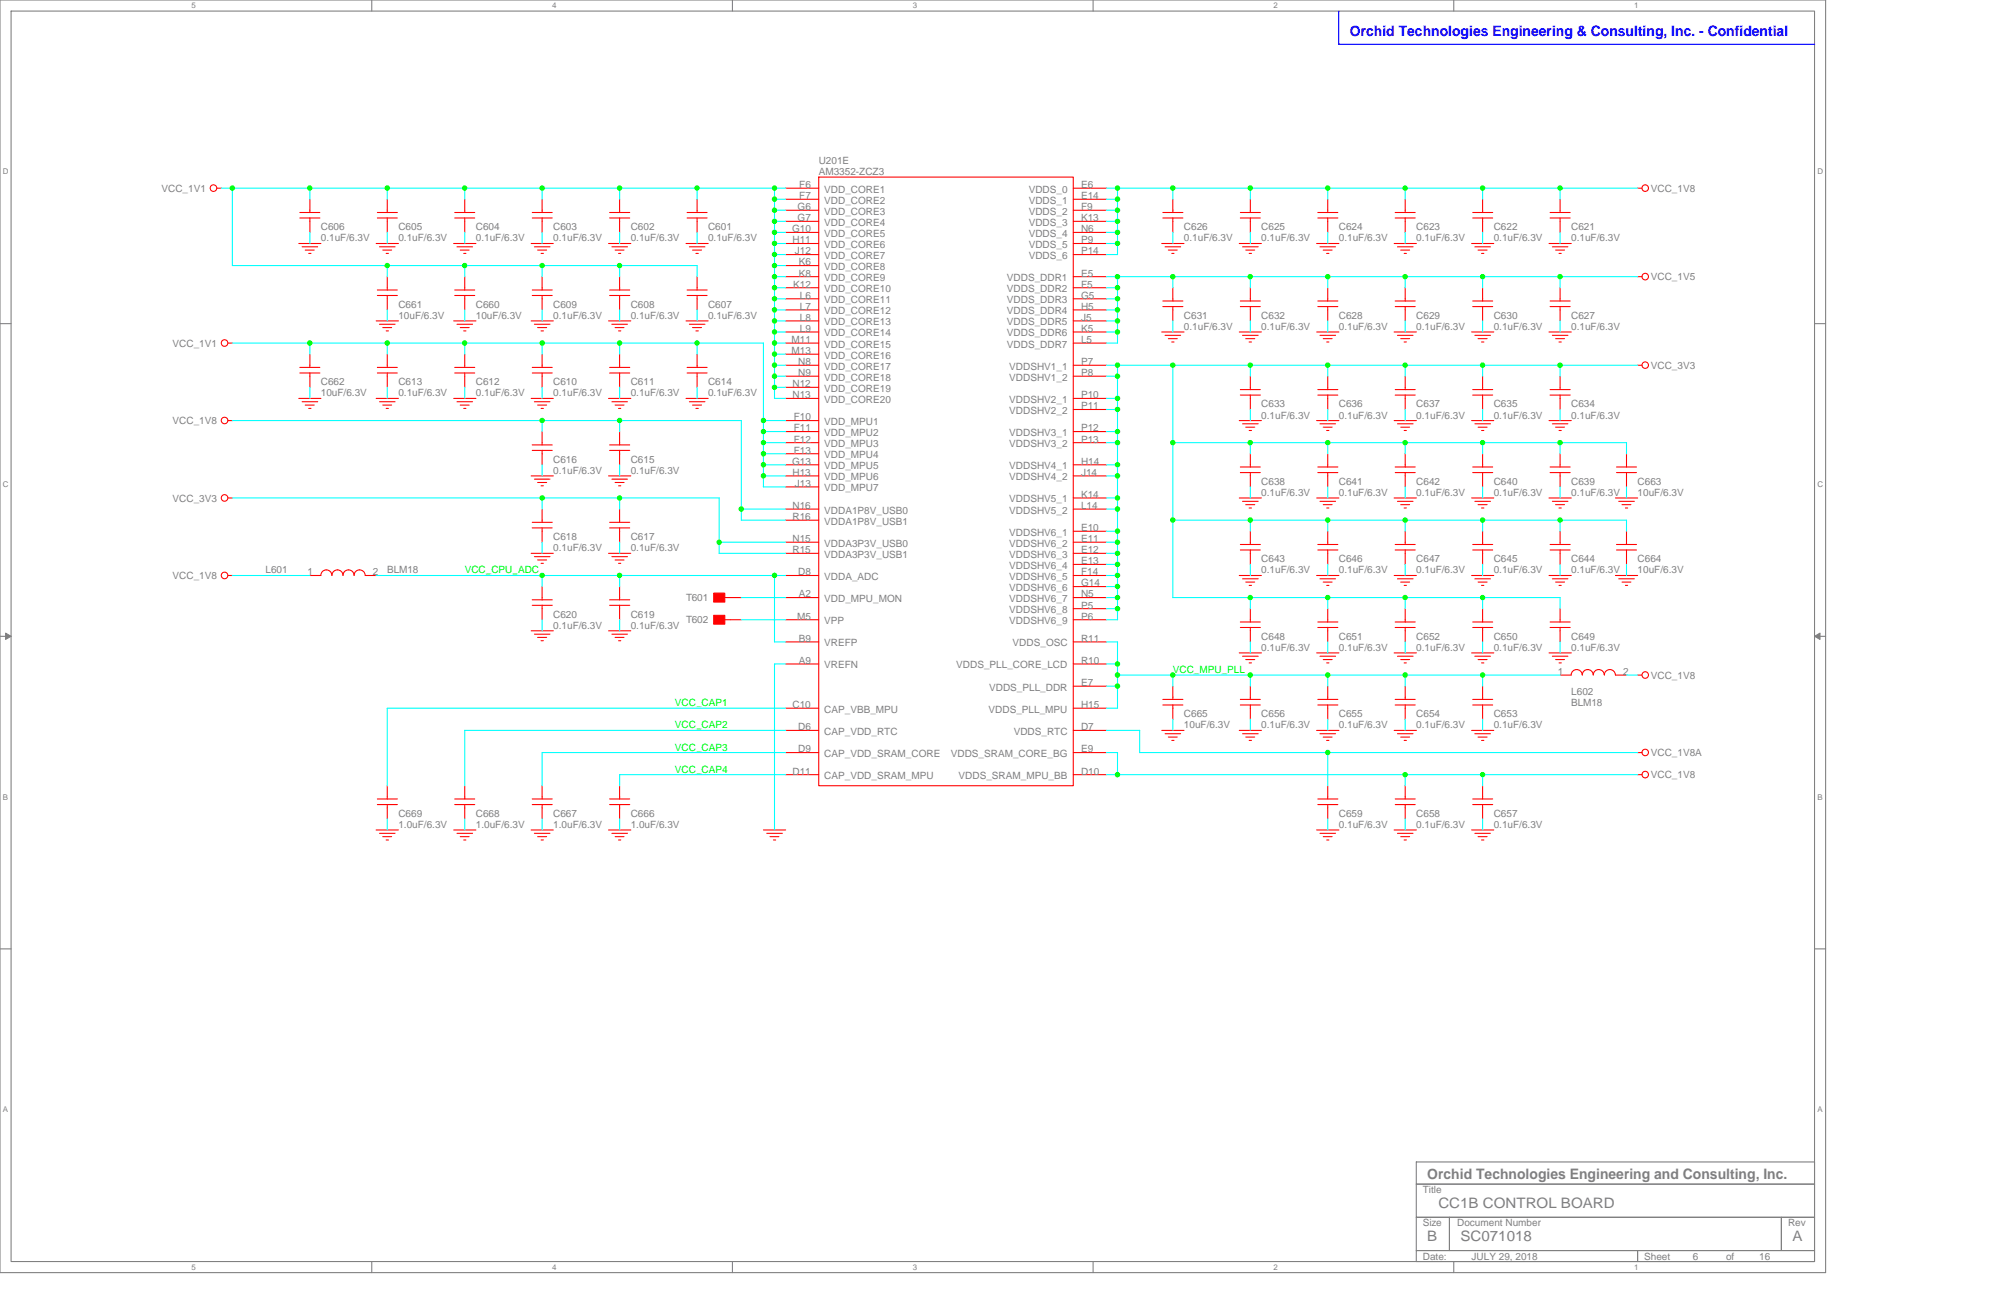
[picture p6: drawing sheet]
<svg xmlns="http://www.w3.org/2000/svg" width="432mm" height="279mm" viewBox="0 0 432 279" stroke-linecap="round" stroke-linejoin="round" font-family="sans-serif">
<path d="M0 0h394v274.6h-394zM2.4 2.4h389.2v269.8h-389.2z" fill="none" stroke="#808080" stroke-width=".23"/>
<g fill="#fff">
<path d="M41.3 .3h.9v1.8h-.9z"/>
<path d="M41.3 272.4h.9v1.9h-.9z"/>
</g>
<path d="M80.2 0v2.4M80.2 272.2v2.4" fill="none" stroke="#808080" stroke-width=".23"/>
<g fill="#fff">
<path d="M119.1 .3h1v1.8h-1z"/>
<path d="M119.1 272.4h1v1.9h-1z"/>
</g>
<path d="M158.1 0v2.4M158.1 272.2v2.4" fill="none" stroke="#808080" stroke-width=".23"/>
<g fill="#fff">
<path d="M197 .3h.9v1.8h-.9z"/>
<path d="M197 272.4h.9v1.9h-.9z"/>
</g>
<path d="M235.9 0v2.4M235.9 272.2v2.4" fill="none" stroke="#808080" stroke-width=".23"/>
<g fill="#fff">
<path d="M274.8 .3h.9v1.8h-.9z"/>
<path d="M274.8 272.4h.9v1.9h-.9z"/>
</g>
<path d="M313.7 0v2.4M313.7 272.2v2.4" fill="none" stroke="#808080" stroke-width=".23"/>
<g fill="#fff">
<path d="M352.6 .3h.9v1.8h-.9z"/>
<path d="M352.6 272.4h.9v1.9h-.9z"/>
<path d="M.6 36.1h1.2v1.9h-1.2z"/>
<path d="M392.2 36.1h1.2v1.9h-1.2z"/>
<path d="M.6 103.5h1.2v1.9h-1.2z"/>
<path d="M392.2 103.5h1.2v1.9h-1.2z"/>
</g>
<path d="M0 69.8h2.4M391.6 69.8h2.4" fill="none" stroke="#808080" stroke-width=".23"/>
<g fill="#fff">
<path d="M.6 171h1.1v1.9h-1.1z"/>
<path d="M392.2 171h1.1v1.9h-1.1z"/>
</g>
<path d="M0 137.3h2.4M391.6 137.3h2.4" fill="none" stroke="#808080" stroke-width=".23"/>
<g fill="#808080" stroke="#808080" stroke-width=".22">
<path d="M1.2 136.6l1.2 .7-1.2 .7z"/>
<path d="M391.6 137.3l1.1-.7v1.4z"/>
</g>
<g fill="#fff">
<path d="M.6 238.4h1.1v1.9h-1.1z"/>
<path d="M392.2 238.4h1.1v1.9h-1.1z"/>
</g>
<path d="M0 204.7h2.4M391.6 204.7h2.4M305.6 250.7h86v4.8h-86zM305.6 255.5h86v7.1h-86zM305.6 262.6h7.2v7.2h-7.2zM305.6 269.8h47.8v2.4h-47.8zM312.8 262.6h71.6v7.2h-71.6zM353.4 269.8h38.2v2.4h-38.2zM384.4 262.6h7.2v7.2h-7.2z" fill="none" stroke="#808080" stroke-width=".23"/>
<path d="M288.9 2.4v7.2l102.7-.1" fill="none" stroke="#00f" stroke-width=".23"/>
<g fill="none" stroke="#f00" stroke-width=".23">
<path d="M176.7 38.2h54.9v131.3h-54.9zM46.8 40.6h1M64.5 52.5h4.8M64.7 47h4.3M64.7 45.8h4.3M65.2 53.3h3.4M65.9 54h1.9M66.6 54.7h.5M66.9 47v3.1M66.9 43v2.9M81.2 52.5h4.8M81.4 47h4.3"/>
<path d="M81.4 45.8h4.3M81.9 53.3h3.4M82.6 54h1.9M83.3 54.7h.5M83.6 43v2.9M83.6 47v3.1M83.6 59.7v2.9M97.9 52.5h4.8M98.1 47h4.3M98.1 45.8h4.3M98.6 53.3h3.4M99.3 54h1.9"/>
<path d="M100.1 54.7h.4M100.3 43v2.9M100.3 59.7v2.9M100.3 47v3.1M114.6 52.5h4.8M114.9 47h4.3M114.9 45.8h4.3M115.3 53.3h3.4M116 54h2M116.8 54.7h.5M117 43v2.9M117 47v3.1"/>
<path d="M117 59.7v2.9M131.3 52.5h4.8M131.6 47h4.3M131.6 45.8h4.3M132 53.3h3.4M132.7 54h2M133.5 54.7h.5M133.7 43v2.9M133.7 59.7v2.9M133.7 47v3.1M148 52.5h4.8M148.3 47h4.3"/>
<path d="M148.3 45.8h4.3M148.8 53.3h3.3M149.4 54h2M150.2 54.7h.5M150.4 47v3.1M150.4 43v2.9M150.4 59.7v2.9M169.5 40.6h7.2M169.5 52.5h7.2M169.5 59.7h7.2M169.5 43h7.2M169.5 45.4h7.2"/>
<path d="M169.5 47.8h7.2M169.5 50.1h7.2M169.5 54.9h7.2M169.5 57.3h7.2M231.6 40.6h7.2M231.6 52.5h7.2M231.6 59.7h7.2M231.6 43h7.2M231.6 45.4h7.2M231.6 47.8h7.2M231.6 50.1h7.2M231.6 54.9h7.2"/>
<path d="M250.7 52.5h4.8M250.9 47h4.4M250.9 45.8h4.4M251.4 53.3h3.4M252.1 54h1.9M252.9 54.7h.4M253.1 43v2.9M253.1 47v3.1M267.4 52.5h4.8M267.7 47h4.3M267.7 45.8h4.3M268.1 53.3h3.4"/>
<path d="M268.8 54h2M269.6 54.7h.5M269.8 47v3.1M269.8 43v2.9M284.1 52.5h4.8M284.4 47h4.3M284.4 45.8h4.3M284.8 53.3h3.4M285.5 54h2M286.3 54.7h.5M286.5 43v2.9M286.5 47v3.1"/>
<path d="M300.8 52.5h4.8M301.1 47h4.3M301.1 45.8h4.3M301.6 53.3h3.3M302.3 54h1.9M303 54.7h.5M303.2 43v2.9M303.2 47v3.1M317.6 52.5h4.7M317.8 47h4.3M317.8 45.8h4.3M318.3 53.3h3.3"/>
<path d="M319 54h1.9M319.7 54.7h.5M319.9 47v3.1M319.9 43v2.9M334.3 52.5h4.8M334.5 47h4.3M334.5 45.8h4.3M335 53.3h3.3M335.7 54h1.9M336.4 54.7h.5M336.7 43v2.9M336.7 47v3.1"/>
<path d="M353.4 59.7h.9M353.4 40.6h.9M49.2 74h1M64.7 79.3h4.3M66.9 76.4v2.9M81.2 69.2h4.8M81.4 63.8h4.3M81.4 62.6h4.3M81.4 79.3h4.3M81.9 70h3.4M82.6 70.7h1.9M83.3 71.4h.5"/>
<path d="M83.6 63.7v3.2M83.6 76.4v2.9M97.9 69.2h4.8M98.1 63.8h4.3M98.1 62.6h4.3M98.1 79.3h4.3M98.6 70h3.4M99.3 70.7h1.9M100.1 71.4h.4M100.3 63.7v3.2M100.3 76.4v2.9M114.6 69.2h4.8"/>
<path d="M114.9 63.8h4.3M114.9 62.6h4.3M114.9 79.3h4.3M115.3 70h3.4M116 70.7h2M116.8 71.4h.5M117 63.7v3.2M117 76.4v2.9M131.3 69.2h4.8M131.6 63.8h4.3M131.6 62.6h4.3M131.6 79.3h4.3"/>
<path d="M132 70h3.4M132.7 70.7h2M133.5 71.4h.5M133.7 63.7v3.2M133.7 76.4v2.9M148 69.2h4.8M148.3 63.8h4.3M148.3 62.6h4.3M148.3 79.3h4.3M148.8 70h3.3M149.4 70.7h2M150.2 71.4h.5"/>
<path d="M150.4 63.7v3.2M150.4 76.4v2.9M169.5 69.2h7.2M169.5 74h7.2M169.5 71.6h7.2M169.5 78.8h7.2M169.5 62.1h7.2M169.5 64.5h7.2M169.5 66.9h7.2M169.5 76.4h7.2M231.6 69.2h7.2M231.6 74h7.2"/>
<path d="M231.6 71.6h7.2M231.6 78.8h7.2M231.6 62.1h7.2M231.6 64.5h7.2M231.6 66.9h7.2M250.7 71.6h4.8M250.9 66.1h4.4M250.9 64.9h4.4M251.4 72.3h3.4M252.1 73.1h1.9M252.9 73.8h.4M253.1 62.1v2.9"/>
<path d="M253.1 66.1v3.1M267.4 71.6h4.8M267.7 66.1h4.3M267.7 64.9h4.3M268.1 72.3h3.4M268.8 73.1h2M269.6 73.8h.5M269.8 62.1v2.9M269.8 66.1v3.1M284.1 71.6h4.8M284.4 66.1h4.3M284.4 64.9h4.3"/>
<path d="M284.8 72.3h3.4M285.5 73.1h2M286.3 73.8h.5M286.5 62.1v2.9M286.5 66.1v3.1M300.8 71.6h4.8M301.1 66.1h4.3M301.1 64.9h4.3M301.6 72.3h3.3M302.3 73.1h1.9M303 73.8h.5M303.2 62.1v2.9"/>
<path d="M303.2 66.1v3.1M317.6 71.6h4.7M317.8 66.1h4.3M317.8 64.9h4.3M318.3 72.3h3.3M319 73.1h1.9M319.7 73.8h.5M319.9 62.1v2.9M319.9 66.1v3.1M334.3 71.6h4.8M334.5 66.1h4.3M334.5 64.9h4.3"/>
<path d="M335 72.3h3.3M335.7 73.1h1.9M336.4 73.8h.5M336.7 62.1v2.9M336.7 66.1v3.1M353.4 78.8h.9M49.2 90.7h1M64.5 86h4.8M64.7 80.5h4.3M65.2 86.7h3.4M65.9 87.4h1.9M66.6 88.1h.5"/>
<path d="M66.9 80.5v3.1M81.2 86h4.8M81.4 80.5h4.3M81.9 86.7h3.4M82.6 87.4h1.9M83.3 88.1h.5M83.6 80.5v3.1M97.9 86h4.8M98.1 80.5h4.3M98.6 86.7h3.4M99.3 87.4h1.9M100.1 88.1h.4"/>
<path d="M100.3 80.5v3.1M114.6 86h4.8M114.9 80.5h4.3M114.9 97.2h4.3M114.9 96h4.3M115.3 86.7h3.4M116 87.4h2M116.8 88.1h.5M117 80.5v3.1M117 93.1v2.9M117 97.2v3.1M131.3 86h4.8"/>
<path d="M131.6 80.5h4.3M131.6 97.2h4.3M131.6 96h4.3M132 86.7h3.4M132.7 87.4h2M133.5 88.1h.5M133.7 80.5v3.1M133.7 93.1v2.9M133.7 97.2v3.1M148 86h4.8M148.3 80.5h4.3M148.8 86.7h3.3"/>
<path d="M149.4 87.4h2M150.2 88.1h.5M150.4 80.5v3.1M169.5 86h7.2M169.5 90.7h7.2M169.5 81.2h7.2M169.5 93.1h7.2M169.5 95.5h7.2M169.5 83.6h7.2M169.5 97.9h7.2M231.6 86h7.2M231.6 81.2h7.2"/>
<path d="M231.6 88.3h7.2M231.6 93.1h7.2M231.6 95.5h7.2M267.4 90.7h4.8M267.7 85.2h4.3M267.7 84.1h4.3M268.1 91.4h3.4M268.8 92.2h2M269.6 92.9h.5M269.8 81.2v2.9M269.8 85.2v3.1M269.8 97.9v2.9"/>
<path d="M284.1 90.7h4.8M284.4 85.2h4.3M284.4 84.1h4.3M284.8 91.4h3.4M285.5 92.2h2M286.3 92.9h.5M286.5 81.2v2.9M286.5 97.9v2.9M286.5 85.2v3.1M300.8 90.7h4.8M301.1 85.2h4.3M301.1 84.1h4.3"/>
<path d="M301.6 91.4h3.3M302.3 92.2h1.9M303 92.9h.5M303.2 81.2v2.9M303.2 85.2v3.1M303.2 97.9v2.9M317.6 90.7h4.7M317.8 85.2h4.3M317.8 84.1h4.3M318.3 91.4h3.3M319 92.2h1.9M319.7 92.9h.5"/>
<path d="M319.9 81.2v2.9M319.9 85.2v3.1M319.9 97.9v2.9M334.3 90.7h4.8M334.5 85.2h4.3M334.5 84.1h4.3M335 91.4h3.3M335.7 92.2h1.9M336.4 92.9h.5M336.7 81.2v2.9M336.7 85.2v3.1M336.7 97.9v2.9"/>
<path d="M351 97.9v2.9M49.2 107.4h1M114.6 119.4h4.8M114.6 102.7h4.8M114.9 113.9h4.3M114.9 112.7h4.3M115.3 103.4h3.4M116 104.1h2M116.8 104.8h.5M117 109.8v2.9M117 113.9v3.1M131.3 119.4h4.8"/>
<path d="M131.3 102.7h4.8M131.6 113.9h4.3M131.6 112.7h4.3M132 103.4h3.4M132.7 104.1h2M133.5 104.8h.5M133.7 109.8v2.9M133.7 113.9v3.1M169.5 102.7h7.2M169.5 119.4h7.2M169.5 109.8h7.2M169.5 112.2h7.2"/>
<path d="M169.5 117h7.2M169.5 100.3h7.2M169.5 105.1h7.2M231.6 102.7h7.2M231.6 119.4h7.2M231.6 107.4h7.2M231.6 109.8h7.2M231.6 117h7.2M231.6 100.3h7.2M231.6 114.6h7.2M267.4 107.4h4.8M267.7 118.7h4.3"/>
<path d="M267.7 117.5h4.3M267.7 102h4.3M267.7 100.8h4.3M268.1 108.2h3.4M268.8 108.9h2M269.6 109.6h.5M269.8 118.6v3.2M269.8 101.9v3.2M269.8 114.6v2.9M284.1 107.4h4.8M284.4 102h4.3M284.4 100.8h4.3"/>
<path d="M284.4 118.7h4.3M284.4 117.5h4.3M284.8 108.2h3.4M285.5 108.9h2M286.3 109.6h.5M286.5 101.9v3.2M286.5 114.6v2.9M286.5 118.6v3.2M300.8 107.4h4.8M301.1 102h4.3M301.1 100.8h4.3M301.1 118.7h4.3"/>
<path d="M301.1 117.5h4.3M301.6 108.2h3.3M302.3 108.9h1.9M303 109.6h.5M303.2 101.9v3.2M303.2 114.6v2.9M303.2 118.6v3.2M317.6 107.4h4.7M317.8 102h4.3M317.8 100.8h4.3M317.8 118.7h4.3M317.8 117.5h4.3"/>
<path d="M318.3 108.2h3.3M319 108.9h1.9M319.7 109.6h.5M319.9 101.9v3.2M319.9 114.6v2.9M319.9 118.6v3.2M334.3 107.4h4.8M334.5 102h4.3M334.5 100.8h4.3M334.5 118.7h4.3M334.5 117.5h4.3M335 108.2h3.3"/>
<path d="M335.7 108.9h1.9M336.4 109.6h.5M336.7 101.9v3.2M336.7 114.6v2.9M336.7 118.6v3.2M348.6 107.4h4.8M348.8 118.7h4.3M348.8 117.5h4.3M348.8 102h4.3M348.8 100.8h4.3M349.3 108.2h3.4M350 108.9h1.9"/>
<path d="M350.8 109.6h.4M351 114.6v2.9M351 118.6v3.2M351 101.9v3.2M49.2 124.2h1M66.9 124.2h2.3M78.8 124.1a1.2 1.2 0 0 0-1.2-1.1 1.2 1.2 0 0 0-1.2 1.1 1.2 1.2 0 0 0-1.2-1.1 1.2 1.2 0 0 0-1.2 1.1 1.2 1.2 0 0 0-1.2-1.1 1.2 1.2 0 0 0-1.2 1.1 1.2 1.2 0 0 0-1.2-1.1 1.2 1.2 0 0 0-1.2 1.1M78.8 124.2h2.4M114.6 136.1h4.8M114.9 130.6h4.3M114.9 129.4h4.3M115.3 120.1h3.4"/>
<path d="M115.3 136.8h3.4M116 120.8h2M116 137.5h2M116.8 121.5h.5M116.8 138.2h.5M117 126.6v2.8M117 130.6v3.1M131.3 136.1h4.8M131.6 130.6h4.3M131.6 129.4h4.3M132 120.1h3.4M132 136.8h3.4"/>
<path d="M132.7 120.8h2M132.7 137.5h2M133.5 121.5h.5M133.5 138.2h.5M133.7 126.6v2.8M133.7 130.6v3.1M156.4 128.9h3.6M156.4 133.7h3.6M169.5 124.2h7.2M169.5 128.9h7.2M169.5 133.7h7.2M169.5 138.5h7.2"/>
<path d="M231.6 124.2h7.2M231.6 128.9h7.2M231.6 133.7h7.2M231.6 121.8h7.2M231.6 126.6h7.2M231.6 131.3h7.2M231.6 138.5h7.2M267.4 124.2h4.8M267.7 135.4h4.3M267.7 134.2h4.3M268.1 124.9h3.4M268.8 125.6h2"/>
<path d="M269.6 126.3h.5M269.8 135.4v3.1M269.8 131.3v2.9M284.1 124.2h4.8M284.4 135.4h4.3M284.4 134.2h4.3M284.8 124.9h3.4M285.5 125.6h2M286.3 126.3h.5M286.5 131.3v2.9M286.5 135.4v3.1M300.8 124.2h4.8"/>
<path d="M301.1 135.4h4.3M301.1 134.2h4.3M301.6 124.9h3.3M302.3 125.6h1.9M303 126.3h.5M303.2 131.3v2.9M303.2 135.4v3.1M317.6 124.2h4.7M317.8 135.4h4.3M317.8 134.2h4.3M318.3 124.9h3.3M319 125.6h1.9"/>
<path d="M319.7 126.3h.5M319.9 131.3v2.9M319.9 135.4v3.1M334.3 124.2h4.8M334.5 135.4h4.3M334.5 134.2h4.3M335 124.9h3.3M335.7 125.6h1.9M336.4 126.3h.5M336.7 131.3v2.9M336.7 135.4v3.1M348.6 124.2h4.8"/>
<path d="M349.3 124.9h3.4M350 125.6h1.9M350.8 126.3h.4M169.5 157.6h7.2M169.5 152.8h7.2M169.5 143.3h7.2M231.6 157.6h7.2M231.6 152.8h7.2M231.6 143.3h7.2M231.6 148h7.2M250.7 157.6h4.8M250.9 152.1h4.4"/>
<path d="M250.9 150.9h4.4M251.4 158.3h3.4M252.1 159h1.9M252.9 159.7h.4M253.1 148v2.9M253.1 152.1v3.1M267.4 157.6h4.8M267.4 140.9h4.8M267.7 152.1h4.3M267.7 150.9h4.3M268.1 158.3h3.4M268.1 141.6h3.4"/>
<path d="M268.8 159h2M268.8 142.3h2M269.6 159.7h.5M269.6 143h.5M269.8 148v2.9M269.8 152.1v3.1M284.1 157.6h4.8M284.1 140.9h4.8M284.4 152.1h4.3M284.4 150.9h4.3M284.8 158.3h3.4M284.8 141.6h3.4"/>
<path d="M285.5 159h2M285.5 142.3h2M286.3 159.7h.5M286.3 143h.5M286.5 148v2.9M286.5 152.1v3.1M300.8 157.6h4.8M300.8 140.9h4.8M301.1 152.1h4.3M301.1 150.9h4.3M301.6 158.3h3.3M301.6 141.6h3.3"/>
<path d="M302.3 159h1.9M302.3 142.3h1.9M303 159.7h.5M303 143h.5M303.2 148v2.9M303.2 152.1v3.1M317.6 157.6h4.7M317.6 140.9h4.7M317.8 152.1h4.3M317.8 150.9h4.3M318.3 158.3h3.3M318.3 141.6h3.3"/>
<path d="M319 159h1.9M319 142.3h1.9M319.7 159.7h.5M319.7 143h.5M319.9 148v2.9M319.9 152.1v3.1M334.3 140.9h4.8M335 141.6h3.3M335.7 142.3h1.9M336.4 143h.5M336.7 145.6h2.3M348.6 145.6a1.2 1.2 0 0 0-1.2-1.1 1.2 1.2 0 0 0-1.2 1.1 1.2 1.2 0 0 0-1.2-1.1 1.2 1.2 0 0 0-1.2 1.1 1.19 1.19 0 0 0-1.2-1.1 1.15 1.15 0 0 0-1.2 1.1 1.2 1.2 0 0 0-1.2-1.1 1.2 1.2 0 0 0-1.2 1.1"/>
<path d="M348.6 145.6h2.4M353.4 145.6h.9M81.2 179.1h4.8M81.4 173.6h4.3M81.4 172.4h4.3M81.9 179.8h3.4M83.6 173.6v3.1M83.6 169.5v2.9M97.9 179.1h4.8M98.1 173.6h4.3M98.1 172.4h4.3M98.6 179.8h3.4"/>
<path d="M100.3 169.5v2.9M100.3 173.6v3.1M114.6 179.1h4.8M114.9 173.6h4.3M114.9 172.4h4.3M115.3 179.8h3.4M117 169.5v2.9M117 173.6v3.1M131.3 179.1h4.8M131.6 173.6h4.3M131.6 172.4h4.3M132 179.8h3.4"/>
<path d="M133.7 169.5v2.9M133.7 173.6v3.1M164.7 179.1h4.8M165.5 179.8h3.3M169.5 162.4h7.2M169.5 167.1h7.2M231.6 162.4h7.2M231.6 167.1h7.2M284.1 179.1h4.8M284.4 173.6h4.3M284.4 172.4h4.3M284.8 179.8h3.4"/>
<path d="M286.5 169.5v2.9M286.5 173.6v3.1M300.8 179.1h4.8M301.1 173.6h4.3M301.1 172.4h4.3M301.6 179.8h3.3M303.2 169.5v2.9M303.2 173.6v3.1M317.6 179.1h4.7M317.8 173.6h4.3M317.8 172.4h4.3M318.3 179.8h3.3"/>
<path d="M319.9 173.6v3.1M319.9 169.5v2.9M353.4 162.4h.9M353.4 167.1h.9M82.6 180.5h1.9M83.3 181.2h.5M99.3 180.5h1.9M100.1 181.2h.4M116 180.5h2M116.8 181.2h.5M132.7 180.5h2M133.5 181.2h.5"/>
<path d="M166.2 180.5h1.9M166.9 181.2h.5M285.5 180.5h2M286.3 181.2h.5M302.3 180.5h1.9M303 181.2h.5M319 180.5h1.9M319.7 181.2h.5"/>
<circle cx="46.1" cy="40.6" r=".71"/>
<circle cx="355" cy="59.7" r=".7"/>
<circle cx="355" cy="40.6" r=".7"/>
<circle cx="48.5" cy="74" r=".71"/>
<circle cx="355" cy="78.8" r=".7"/>
<circle cx="48.5" cy="90.7" r=".71"/>
<circle cx="48.5" cy="107.4" r=".71"/>
<circle cx="48.5" cy="124.2" r=".71"/>
<circle cx="355" cy="145.6" r=".7"/>
<circle cx="355" cy="167.1" r=".7"/>
<circle cx="355" cy="162.3" r=".7"/>
</g>
<g fill="#f00" stroke="#f00" stroke-width=".23">
<path d="M154 128h2.4v1.9h-2.4z" fill-rule="evenodd"/>
<path d="M154 132.8h2.4v1.9h-2.4z" fill-rule="evenodd"/>
</g>
<g fill="none" stroke="#0ff" stroke-width=".23">
<path d="M50.1 40.6v16.7h100.3v2.4M66.9 40.6v2.4M66.9 50.1v2.4M83.6 50.1v2.4M83.6 40.6v2.4M83.6 57.3v2.4M100.3 50.1v2.4M100.3 57.3v2.4M100.3 40.6v2.4M117 50.1v2.4M117 57.3v2.4M117 40.6v2.4"/>
<path d="M133.7 50.1v2.4M133.7 57.3v2.4M133.7 40.6v2.4M150.4 50.1v2.4M150.4 40.6v2.4M167.1 43h2.4M167.1 45.4h2.4M167.1 47.8h2.4M167.1 50.1h2.4M167.1 52.5h2.4M167.1 54.9h2.4M167.1 57.3h2.4"/>
<path d="M167.1 59.7h2.4M167.1 40.6v45.4h2.4M169.5 40.6h-121.7M238.8 40.6h114.6M238.8 43h2.4M238.8 45.4h2.4M238.8 47.8h2.4M238.8 50.1h2.4M238.8 52.5h2.4M238.8 59.7h114.6M241.2 40.6v14.3h-2.4M241.2 59.7v14.3h-2.4"/>
<path d="M253.1 59.7v2.4M253.1 40.6v2.4M253.1 50.1v2.4M269.8 59.7v2.4M269.8 40.6v2.4M269.8 50.1v2.4M286.5 59.7v2.4M286.5 40.6v2.4M286.5 50.1v2.4M303.2 59.7v2.4M303.2 40.6v2.4M303.2 50.1v2.4"/>
<path d="M319.9 59.7v2.4M319.9 40.6v2.4M319.9 50.1v2.4M336.7 59.7v2.4M336.7 40.6v2.4M336.7 50.1v2.4M50.1 74h114.6v31.1M66.9 74v2.4M83.6 74v2.4M83.6 66.8v2.4M100.3 74v2.4M100.3 66.8v2.4"/>
<path d="M117 74v2.4M117 66.8v2.4M133.7 74v2.4M133.7 66.8v2.4M150.4 74v2.4M150.4 66.8v2.4M167.1 62.1h2.4M167.1 64.5h2.4M167.1 66.9h2.4M167.1 69.2h2.4M167.1 71.6h2.4M167.1 74h2.4"/>
<path d="M167.1 76.4h2.4M167.1 78.8h2.4M238.8 62.1h2.4M238.8 64.5h2.4M238.8 66.9h2.4M238.8 69.2h2.4M238.8 71.6h2.4M241.2 78.8v54.9h-2.4M253.1 69.2v2.4M253.1 78.8v50.1h83.6M269.8 78.8v2.4M269.8 69.2v2.4"/>
<path d="M286.5 78.8v2.4M286.5 69.2v2.4M303.2 78.8v2.4M303.2 69.2v2.4M319.9 78.8v2.4M319.9 69.2v2.4M336.7 78.8v2.4M336.7 69.2v2.4M353.4 78.8h-114.6M50.1 90.7h109.9v21.5h9.5M66.9 83.5v2.5M83.6 83.5v2.5"/>
<path d="M100.3 83.5v2.5M117 83.5v2.5M117 90.7v2.4M133.7 83.5v2.5M133.7 90.7v2.4M150.4 83.5v2.5M164.7 90.7h4.8M164.7 93.1h4.8M164.7 95.5h4.8M164.7 97.9h4.8M167.1 81.2h2.4M167.1 83.6h2.4"/>
<path d="M238.8 86h2.4M238.8 81.2h2.4M238.8 93.1h2.4M238.8 95.5h2.4M238.8 88.3h2.4M253.1 95.5h97.9v2.4M269.8 88.3v2.4M269.8 95.5v2.4M286.5 88.3v2.4M286.5 95.5v2.4M303.2 88.3v2.4M303.2 95.5v2.4"/>
<path d="M319.9 88.3v2.4M319.9 95.5v2.4M336.7 88.3v2.4M336.7 95.5v2.4M50.1 107.4h105.1M117 100.3v2.4M117 107.4v2.4M117 117v2.4M133.7 100.3v2.4M133.7 107.4v2.4M133.7 117v2.4M155.2 117h14.3"/>
<path d="M155.2 119.4h14.3M155.2 107.4v12M160 109.8h9.5M164.7 105.1h4.8M164.7 100.3h4.8M164.7 102.7h4.8M238.8 100.3h2.4M238.8 102.7h2.4M238.8 109.8h2.4M238.8 117h2.4M238.8 107.4h2.4M238.8 119.4h2.4"/>
<path d="M238.8 114.6h2.4M253.1 112.2h97.9v2.4M269.8 105v2.4M269.8 112.2v2.4M286.5 105v2.4M286.5 112.2v2.4M303.2 105v2.4M303.2 112.2v2.4M319.9 105v2.4M319.9 112.2v2.4M336.7 105v2.4M336.7 112.2v2.4"/>
<path d="M351 105v2.4M50.1 124.2h16.8M117 124.1v2.5M117 133.7v2.4M133.7 124.1v2.5M133.7 133.7v2.4M160 128.9h9.5M160 133.7h9.5M167.1 124.1v14.4h2.4M169.5 124.2h-88.3M238.7 138.5h2.5v14.3h-2.4M238.8 124.2h2.4"/>
<path d="M238.8 128.9h2.4M238.8 121.8h2.4M238.8 126.6h2.4M238.8 131.3h2.4M269.8 121.8v2.4M269.8 128.9v2.4M269.8 138.5v2.4M286.5 121.8v2.4M286.5 128.9v2.4M286.5 138.5v2.4M303.2 121.8v2.4M303.2 128.9v2.4"/>
<path d="M303.2 138.5v2.4M319.9 121.8v2.4M319.9 128.9v2.4M319.9 138.5v2.4M336.7 121.8v2.4M336.7 138.5v2.4M336.7 128.9v2.4M351 121.8v2.4M169.5 152.8h-85.9v16.7M169.5 157.6h-69.2v11.9M169.5 143.3l-2.4-.1v35.9M238.8 157.6h7.2l-.1 4.8h107.5"/>
<path d="M238.8 143.3h2.4M238.8 148h2.4M241.1 145.6h95.6M253.1 145.6v2.4M253.1 155.2v2.4M269.8 145.6v2.4M269.8 155.2v2.4M286.5 145.6v2.4M286.5 155.2v2.4M303.2 145.6v2.4M303.2 155.2v2.4M319.9 145.6v2.4"/>
<path d="M319.9 155.2v2.4M351 145.6h2.4M83.6 176.7v2.4M100.3 176.7v2.4M117 162.4h52.5M117 162.4v7.1M117 176.7v2.4M133.7 176.7v2.4M169.5 167.1h-35.8v2.4M238.8 162.4h2.4v4.8M238.8 167.1h114.6M286.5 162.3v7.2"/>
<path d="M286.5 176.7v2.4M303.2 167.1v2.4M303.2 176.7v2.4M319.9 167.1v2.4M319.9 176.7v2.4"/>
</g>
<g fill="#0f0" stroke="#0f0" stroke-width=".23">
<circle cx="167.1" cy="43" r=".47"/>
<circle cx="167.1" cy="45.4" r=".47"/>
<circle cx="167.1" cy="47.7" r=".47"/>
<circle cx="167.1" cy="50.1" r=".47"/>
<circle cx="167.1" cy="52.5" r=".47"/>
<circle cx="167.1" cy="54.9" r=".47"/>
<circle cx="167.1" cy="57.3" r=".47"/>
<circle cx="167.1" cy="59.7" r=".47"/>
<circle cx="167.1" cy="62.1" r=".47"/>
<circle cx="167.1" cy="64.5" r=".47"/>
<circle cx="167.1" cy="66.8" r=".47"/>
<circle cx="167.1" cy="69.2" r=".47"/>
<circle cx="167.1" cy="71.6" r=".47"/>
<circle cx="167.1" cy="76.4" r=".47"/>
<circle cx="167.1" cy="74" r=".47"/>
<circle cx="167.1" cy="78.8" r=".47"/>
<circle cx="167.1" cy="83.6" r=".47"/>
<circle cx="167.1" cy="81.2" r=".47"/>
<circle cx="133.7" cy="57.3" r=".47"/>
<circle cx="50.1" cy="40.6" r=".47"/>
<circle cx="83.6" cy="40.6" r=".47"/>
<circle cx="100.3" cy="40.6" r=".47"/>
<circle cx="117" cy="40.6" r=".47"/>
<circle cx="133.7" cy="40.6" r=".47"/>
<circle cx="150.4" cy="40.6" r=".47"/>
<circle cx="167.1" cy="40.6" r=".47"/>
<circle cx="66.8" cy="40.6" r=".47"/>
<circle cx="117" cy="57.3" r=".47"/>
<circle cx="100.3" cy="57.3" r=".47"/>
<circle cx="83.6" cy="57.3" r=".47"/>
<circle cx="150.4" cy="74" r=".47"/>
<circle cx="133.7" cy="74" r=".48"/>
<circle cx="117" cy="74" r=".47"/>
<circle cx="100.3" cy="74" r=".47"/>
<circle cx="83.6" cy="74" r=".47"/>
<circle cx="66.8" cy="74" r=".47"/>
<circle cx="164.7" cy="90.7" r=".47"/>
<circle cx="164.7" cy="93.1" r=".47"/>
<circle cx="164.7" cy="95.5" r=".47"/>
<circle cx="164.7" cy="97.9" r=".47"/>
<circle cx="164.7" cy="100.3" r=".47"/>
<circle cx="164.7" cy="102.7" r=".47"/>
<circle cx="159.9" cy="109.8" r=".47"/>
<circle cx="133.7" cy="90.7" r=".47"/>
<circle cx="117" cy="90.7" r=".47"/>
<circle cx="155.2" cy="117" r=".47"/>
<circle cx="133.7" cy="107.4" r=".47"/>
<circle cx="117" cy="107.4" r=".47"/>
<circle cx="167.1" cy="124.1" r=".47"/>
<circle cx="117" cy="124.1" r=".47"/>
<circle cx="133.7" cy="124.1" r=".47"/>
<circle cx="241.1" cy="40.6" r=".47"/>
<circle cx="253.1" cy="40.6" r=".47"/>
<circle cx="241.1" cy="43" r=".47"/>
<circle cx="241.1" cy="45.4" r=".47"/>
<circle cx="241.1" cy="47.7" r=".47"/>
<circle cx="241.1" cy="50.1" r=".48"/>
<circle cx="241.1" cy="52.5" r=".47"/>
<circle cx="336.6" cy="40.6" r=".47"/>
<circle cx="319.9" cy="40.6" r=".47"/>
<circle cx="303.2" cy="40.6" r=".47"/>
<circle cx="286.5" cy="40.6" r=".47"/>
<circle cx="269.8" cy="40.6" r=".47"/>
<circle cx="241.1" cy="59.7" r=".47"/>
<circle cx="253.1" cy="59.7" r=".47"/>
<circle cx="241.1" cy="62.1" r=".48"/>
<circle cx="241.1" cy="64.5" r=".47"/>
<circle cx="241.1" cy="66.8" r=".47"/>
<circle cx="241.1" cy="69.2" r=".47"/>
<circle cx="241.1" cy="71.6" r=".47"/>
<circle cx="336.6" cy="59.7" r=".47"/>
<circle cx="319.9" cy="59.7" r=".47"/>
<circle cx="303.2" cy="59.7" r=".47"/>
<circle cx="286.5" cy="59.7" r=".47"/>
<circle cx="269.8" cy="59.7" r=".47"/>
<circle cx="241.1" cy="78.8" r=".47"/>
<circle cx="241.1" cy="81.2" r=".47"/>
<circle cx="241.1" cy="85.9" r=".48"/>
<circle cx="241.1" cy="88.3" r=".47"/>
<circle cx="241.1" cy="93.1" r=".47"/>
<circle cx="241.1" cy="95.5" r=".47"/>
<circle cx="241.1" cy="100.3" r=".47"/>
<circle cx="241.1" cy="102.7" r=".47"/>
<circle cx="241.1" cy="107.4" r=".47"/>
<circle cx="241.1" cy="109.8" r=".48"/>
<circle cx="241.1" cy="114.6" r=".47"/>
<circle cx="241.1" cy="117" r=".47"/>
<circle cx="241.1" cy="119.4" r=".47"/>
<circle cx="241.1" cy="121.8" r=".48"/>
<circle cx="241.1" cy="124.1" r=".47"/>
<circle cx="241.1" cy="126.5" r=".47"/>
<circle cx="241.1" cy="128.9" r=".47"/>
<circle cx="241.1" cy="131.3" r=".47"/>
<circle cx="336.6" cy="78.8" r=".47"/>
<circle cx="319.9" cy="78.8" r=".47"/>
<circle cx="286.5" cy="78.8" r=".47"/>
<circle cx="303.2" cy="78.8" r=".47"/>
<circle cx="253.1" cy="78.8" r=".47"/>
<circle cx="269.8" cy="78.8" r=".47"/>
<circle cx="269.8" cy="128.9" r=".47"/>
<circle cx="319.9" cy="112.2" r=".47"/>
<circle cx="253.1" cy="95.5" r=".47"/>
<circle cx="269.8" cy="95.5" r=".47"/>
<circle cx="319.9" cy="95.5" r=".47"/>
<circle cx="303.2" cy="95.5" r=".47"/>
<circle cx="286.5" cy="95.5" r=".47"/>
<circle cx="253.1" cy="112.2" r=".47"/>
<circle cx="269.8" cy="112.2" r=".47"/>
<circle cx="286.5" cy="112.2" r=".47"/>
<circle cx="303.2" cy="112.2" r=".47"/>
<circle cx="319.9" cy="128.9" r=".47"/>
<circle cx="303.2" cy="128.9" r=".47"/>
<circle cx="286.5" cy="128.9" r=".47"/>
<circle cx="336.6" cy="95.5" r=".47"/>
<circle cx="336.6" cy="112.2" r=".47"/>
<circle cx="319.9" cy="145.6" r=".47"/>
<circle cx="241.1" cy="143.3" r=".47"/>
<circle cx="241.1" cy="148" r=".47"/>
<circle cx="303.2" cy="145.6" r=".47"/>
<circle cx="286.5" cy="145.6" r=".47"/>
<circle cx="269.8" cy="145.6" r=".47"/>
<circle cx="253.1" cy="145.6" r=".48"/>
<circle cx="241.1" cy="145.6" r=".48"/>
<circle cx="286.5" cy="162.3" r=".47"/>
<circle cx="241.1" cy="167.1" r=".47"/>
<circle cx="303.2" cy="167.1" r=".47"/>
<circle cx="319.9" cy="167.1" r=".47"/>
</g>
<text font-size="3.1" fill="#00f" x="291.3" y="7.7">Orchid Technologies Engineering &amp; Consulting, Inc. - Confidential</text>
<g font-size="3.1" fill="#808080">
<text x="308" y="254.3">Orchid Technologies Engineering and Consulting, Inc.</text>
<text x="310.4" y="260.7">CC1B CONTROL BOARD</text>
<text x="308" y="267.8">B</text>
<text x="315.2" y="267.8">SC071018</text>
<text x="386.8" y="267.8">A</text>
</g>
<g font-size="2.2" fill="#808080">
<text x="176.7" y="35.4">U201E</text>
<text x="34.9" y="41.3">VCC_1V1</text>
<text x="172.5" y="40.6">F6</text>
<text x="176.7" y="37.8">AM3352-ZCZ3</text>
<text x="177.9" y="41.6">VDD_CORE1</text>
<text x="222" y="41.6">VDDS_0</text>
<text x="233.3" y="40.6">E6</text>
<text x="356.2" y="41.3">VCC_1V8</text>
<text x="172.1" y="45.3">G6</text>
<text x="172.1" y="47.7">G7</text>
<text x="172.5" y="43">F7</text>
<text x="177.9" y="44">VDD_CORE2</text>
<text x="177.9" y="46.3">VDD_CORE3</text>
<text x="222" y="44">VDDS_1</text>
<text x="222" y="46.3">VDDS_2</text>
<text x="233.3" y="43">E14</text>
<text x="233.3" y="45.3">F9</text>
<text x="233.3" y="47.7">K13</text>
<text x="69.2" y="49.7">C606</text>
<text x="69.2" y="52.1">0.1uF/6.3V</text>
<text x="86" y="49.7">C605</text>
<text x="86" y="52.1">0.1uF/6.3V</text>
<text x="102.7" y="49.7">C604</text>
<text x="102.7" y="52.1">0.1uF/6.3V</text>
<text x="119.4" y="49.7">C603</text>
<text x="119.4" y="52.1">0.1uF/6.3V</text>
<text x="136.1" y="49.7">C602</text>
<text x="136.1" y="52.1">0.1uF/6.3V</text>
<text x="152.8" y="49.7">C601</text>
<text x="152.8" y="52.1">0.1uF/6.3V</text>
<text x="170.9" y="50.1">G10</text>
<text x="171" y="52.5">H11</text>
<text x="177.9" y="48.7">VDD_CORE4</text>
<text x="177.9" y="51.1">VDD_CORE5</text>
<text x="177.9" y="53.5">VDD_CORE6</text>
<text x="222" y="48.7">VDDS_3</text>
<text x="222" y="51.1">VDDS_4</text>
<text x="222" y="53.5">VDDS_5</text>
<text x="233.3" y="50.1">N6</text>
<text x="233.3" y="52.5">P9</text>
<text x="255.5" y="49.7">C626</text>
<text x="255.5" y="52.1">0.1uF/6.3V</text>
<text x="272.2" y="49.7">C625</text>
<text x="272.2" y="52.1">0.1uF/6.3V</text>
<text x="288.9" y="49.7">C624</text>
<text x="288.9" y="52.1">0.1uF/6.3V</text>
<text x="305.6" y="49.7">C623</text>
<text x="305.6" y="52.1">0.1uF/6.3V</text>
<text x="322.3" y="49.7">C622</text>
<text x="322.3" y="52.1">0.1uF/6.3V</text>
<text x="339" y="49.7">C621</text>
<text x="339" y="52.1">0.1uF/6.3V</text>
<text x="171.5" y="54.9">J12</text>
<text x="172.4" y="57.3">K6</text>
<text x="172.4" y="59.7">K8</text>
<text x="177.9" y="55.9">VDD_CORE7</text>
<text x="177.9" y="58.3">VDD_CORE8</text>
<text x="222" y="55.9">VDDS_6</text>
<text x="233.3" y="54.9">P14</text>
<text x="233.3" y="59.7">E5</text>
<text x="171.2" y="62.1">K12</text>
<text x="172.6" y="64.5">L6</text>
<text x="177.9" y="60.7">VDD_CORE9</text>
<text x="177.9" y="63.1">VDD_CORE10</text>
<text x="177.9" y="65.4">VDD_CORE11</text>
<text x="217.3" y="60.7">VDDS_DDR1</text>
<text x="217.3" y="63.1">VDDS_DDR2</text>
<text x="217.3" y="65.4">VDDS_DDR3</text>
<text x="233.3" y="62.1">F5</text>
<text x="233.3" y="64.5">G5</text>
<text x="356.2" y="60.5">VCC_1V5</text>
<text x="86" y="66.4">C661</text>
<text x="86" y="68.8">10uF/6.3V</text>
<text x="102.7" y="66.4">C660</text>
<text x="102.7" y="68.8">10uF/6.3V</text>
<text x="119.4" y="66.4">C609</text>
<text x="119.4" y="68.8">0.1uF/6.3V</text>
<text x="136.1" y="66.4">C608</text>
<text x="136.1" y="68.8">0.1uF/6.3V</text>
<text x="152.8" y="66.4">C607</text>
<text x="152.8" y="68.8">0.1uF/6.3V</text>
<text x="172.6" y="66.8">L7</text>
<text x="172.6" y="69.2">L8</text>
<text x="172.6" y="71.6">L9</text>
<text x="177.9" y="67.8">VDD_CORE12</text>
<text x="177.9" y="70.2">VDD_CORE13</text>
<text x="217.3" y="67.8">VDDS_DDR4</text>
<text x="217.3" y="70.2">VDDS_DDR5</text>
<text x="233.3" y="66.8">H5</text>
<text x="233.3" y="69.2">J5</text>
<text x="233.3" y="71.6">K5</text>
<text x="255.5" y="68.8">C631</text>
<text x="255.5" y="71.2">0.1uF/6.3V</text>
<text x="272.2" y="68.8">C632</text>
<text x="272.2" y="71.2">0.1uF/6.3V</text>
<text x="288.9" y="68.8">C628</text>
<text x="288.9" y="71.2">0.1uF/6.3V</text>
<text x="305.6" y="68.8">C629</text>
<text x="305.6" y="71.2">0.1uF/6.3V</text>
<text x="322.3" y="68.8">C630</text>
<text x="322.3" y="71.2">0.1uF/6.3V</text>
<text x="339" y="68.8">C627</text>
<text x="339" y="71.2">0.1uF/6.3V</text>
<text x="37.3" y="74.8">VCC_1V1</text>
<text x="170.8" y="74">M11</text>
<text x="170.8" y="76.4">M13</text>
<text x="177.9" y="72.6">VDD_CORE14</text>
<text x="177.9" y="75">VDD_CORE15</text>
<text x="177.9" y="77.4">VDD_CORE16</text>
<text x="217.3" y="72.6">VDDS_DDR6</text>
<text x="217.3" y="75">VDDS_DDR7</text>
<text x="233.3" y="74">L5</text>
<text x="69.2" y="83.1">C662</text>
<text x="86" y="83.1">C613</text>
<text x="102.7" y="83.1">C612</text>
<text x="119.4" y="83.1">C610</text>
<text x="136.1" y="83.1">C611</text>
<text x="152.8" y="83.1">C614</text>
<text x="171" y="83.5">N12</text>
<text x="172.2" y="78.8">N8</text>
<text x="172.2" y="81.2">N9</text>
<text x="177.9" y="79.8">VDD_CORE17</text>
<text x="177.9" y="82.1">VDD_CORE18</text>
<text x="217.8" y="79.8">VDDSHV1_1</text>
<text x="217.8" y="82.1">VDDSHV1_2</text>
<text x="233.3" y="78.8">P7</text>
<text x="233.3" y="81.2">P8</text>
<text x="356.2" y="79.5">VCC_3V3</text>
<text x="69.2" y="85.5">10uF/6.3V</text>
<text x="86" y="85.5">0.1uF/6.3V</text>
<text x="102.7" y="85.5">0.1uF/6.3V</text>
<text x="119.4" y="85.5">0.1uF/6.3V</text>
<text x="136.1" y="85.5">0.1uF/6.3V</text>
<text x="152.8" y="85.5">0.1uF/6.3V</text>
<text x="171" y="85.9">N13</text>
<text x="177.9" y="84.5">VDD_CORE19</text>
<text x="177.9" y="86.9">VDD_CORE20</text>
<text x="217.8" y="86.9">VDDSHV2_1</text>
<text x="217.8" y="89.3">VDDSHV2_2</text>
<text x="233.3" y="85.9">P10</text>
<text x="233.3" y="88.3">P11</text>
<text x="272.2" y="87.9">C633</text>
<text x="288.9" y="87.9">C636</text>
<text x="305.6" y="87.9">C637</text>
<text x="322.3" y="87.9">C635</text>
<text x="339" y="87.9">C634</text>
<text x="37.3" y="91.5">VCC_1V8</text>
<text x="171.3" y="90.7">F10</text>
<text x="171.3" y="93.1">F11</text>
<text x="171.3" y="95.5">F12</text>
<text x="177.9" y="91.7">VDD_MPU1</text>
<text x="177.9" y="94.1">VDD_MPU2</text>
<text x="217.8" y="94.1">VDDSHV3_1</text>
<text x="233.3" y="93.1">P12</text>
<text x="233.3" y="95.5">P13</text>
<text x="272.2" y="90.3">0.1uF/6.3V</text>
<text x="288.9" y="90.3">0.1uF/6.3V</text>
<text x="305.6" y="90.3">0.1uF/6.3V</text>
<text x="322.3" y="90.3">0.1uF/6.3V</text>
<text x="339" y="90.3">0.1uF/6.3V</text>
<text x="119.4" y="99.8">C616</text>
<text x="136.1" y="99.8">C615</text>
<text x="170.9" y="100.3">G13</text>
<text x="171.3" y="97.9">F13</text>
<text x="177.9" y="96.5">VDD_MPU3</text>
<text x="177.9" y="98.9">VDD_MPU4</text>
<text x="177.9" y="101.3">VDD_MPU5</text>
<text x="217.8" y="96.5">VDDSHV3_2</text>
<text x="217.8" y="101.3">VDDSHV4_1</text>
<text x="233.3" y="100.3">H14</text>
<text x="119.4" y="102.2">0.1uF/6.3V</text>
<text x="136.1" y="102.2">0.1uF/6.3V</text>
<text x="171" y="102.7">H13</text>
<text x="171.5" y="105">J13</text>
<text x="177.9" y="103.6">VDD_MPU6</text>
<text x="177.9" y="106">VDD_MPU7</text>
<text x="217.8" y="103.7">VDDSHV4_2</text>
<text x="233.3" y="102.7">J14</text>
<text x="233.3" y="107.4">K14</text>
<text x="272.2" y="104.6">C638</text>
<text x="272.2" y="107">0.1uF/6.3V</text>
<text x="288.9" y="104.6">C641</text>
<text x="288.9" y="107">0.1uF/6.3V</text>
<text x="305.6" y="104.6">C642</text>
<text x="305.6" y="107">0.1uF/6.3V</text>
<text x="322.3" y="104.6">C640</text>
<text x="322.3" y="107">0.1uF/6.3V</text>
<text x="339" y="104.6">C639</text>
<text x="339" y="107">0.1uF/6.3V</text>
<text x="353.4" y="104.6">C663</text>
<text x="353.4" y="107">10uF/6.3V</text>
<text x="37.3" y="108.2">VCC_3V3</text>
<text x="171" y="109.8">N16</text>
<text x="171" y="112.2">R16</text>
<text x="177.9" y="110.8">VDDA1P8V_USB0</text>
<text x="177.9" y="113.2">VDDA1P8V_USB1</text>
<text x="217.8" y="108.4">VDDSHV5_1</text>
<text x="217.8" y="110.8">VDDSHV5_2</text>
<text x="233.3" y="109.8">L14</text>
<text x="119.4" y="116.6">C618</text>
<text x="119.4" y="118.9">0.1uF/6.3V</text>
<text x="136.1" y="116.6">C617</text>
<text x="136.1" y="118.9">0.1uF/6.3V</text>
<text x="171" y="117">N15</text>
<text x="171" y="119.4">R15</text>
<text x="177.9" y="118">VDDA3P3V_USB0</text>
<text x="217.8" y="115.6">VDDSHV6_1</text>
<text x="217.8" y="118">VDDSHV6_2</text>
<text x="233.3" y="114.6">E10</text>
<text x="233.3" y="117">E11</text>
<text x="233.3" y="119.4">E12</text>
<text x="37.3" y="124.9">VCC_1V8</text>
<text x="57.3" y="123.7">L601</text>
<text x="66.4" y="124.1">1</text>
<text x="80.5" y="124.1">2</text>
<text x="83.6" y="123.7">BLM18</text>
<text x="172.2" y="124.1">D8</text>
<text x="177.9" y="120.4">VDDA3P3V_USB1</text>
<text x="177.9" y="125.1">VDDA_ADC</text>
<text x="217.8" y="120.4">VDDSHV6_3</text>
<text x="217.8" y="122.7">VDDSHV6_4</text>
<text x="217.8" y="125.1">VDDSHV6_5</text>
<text x="233.3" y="121.8">E13</text>
<text x="233.3" y="124.1">F14</text>
<text x="272.2" y="121.3">C643</text>
<text x="272.2" y="123.7">0.1uF/6.3V</text>
<text x="288.9" y="121.3">C646</text>
<text x="288.9" y="123.7">0.1uF/6.3V</text>
<text x="305.6" y="121.3">C647</text>
<text x="305.6" y="123.7">0.1uF/6.3V</text>
<text x="322.3" y="121.3">C645</text>
<text x="322.3" y="123.7">0.1uF/6.3V</text>
<text x="339" y="121.3">C644</text>
<text x="339" y="123.7">0.1uF/6.3V</text>
<text x="353.4" y="121.3">C664</text>
<text x="353.4" y="123.7">10uF/6.3V</text>
<text x="148" y="129.7">T601</text>
<text x="172.4" y="128.9">A2</text>
<text x="177.9" y="129.9">VDD_MPU_MON</text>
<text x="217.8" y="127.5">VDDSHV6_6</text>
<text x="217.8" y="129.9">VDDSHV6_7</text>
<text x="233.3" y="126.5">G14</text>
<text x="233.3" y="128.9">N5</text>
<text x="233.3" y="131.3">P5</text>
<text x="119.4" y="133.3">C620</text>
<text x="119.4" y="135.7">0.1uF/6.3V</text>
<text x="136.1" y="133.3">C619</text>
<text x="136.1" y="135.7">0.1uF/6.3V</text>
<text x="148" y="134.5">T602</text>
<text x="172" y="133.7">M5</text>
<text x="177.9" y="134.7">VPP</text>
<text x="217.8" y="132.3">VDDSHV6_8</text>
<text x="217.8" y="134.7">VDDSHV6_9</text>
<text x="233.3" y="133.7">P6</text>
<text x="172.4" y="138.5">B9</text>
<text x="172.4" y="143.2">A9</text>
<text x="177.9" y="139.5">VREFP</text>
<text x="218.5" y="139.5">VDDS_OSC</text>
<text x="233.3" y="138.5">R11</text>
<text x="233.3" y="143.2">R10</text>
<text x="272.2" y="138">C648</text>
<text x="272.2" y="140.4">0.1uF/6.3V</text>
<text x="288.9" y="138">C651</text>
<text x="288.9" y="140.4">0.1uF/6.3V</text>
<text x="305.6" y="138">C652</text>
<text x="305.6" y="140.4">0.1uF/6.3V</text>
<text x="322.3" y="138">C650</text>
<text x="322.3" y="140.4">0.1uF/6.3V</text>
<text x="339" y="138">C649</text>
<text x="339" y="140.4">0.1uF/6.3V</text>
<text x="177.9" y="144.2">VREFN</text>
<text x="206.4" y="144.2">VDDS_PLL_CORE_LCD</text>
<text x="213.4" y="149">VDDS_PLL_DDR</text>
<text x="233.3" y="148">E7</text>
<text x="336.2" y="145.6">1</text>
<text x="339" y="150">L602</text>
<text x="350.3" y="145.6">2</text>
<text x="356.2" y="146.4">VCC_1V8</text>
<text x="171" y="152.8">C10</text>
<text x="177.9" y="153.8">CAP_VBB_MPU</text>
<text x="213.3" y="153.8">VDDS_PLL_MPU</text>
<text x="233.3" y="152.8">H15</text>
<text x="255.5" y="154.7">C665</text>
<text x="272.2" y="154.7">C656</text>
<text x="288.9" y="154.7">C655</text>
<text x="305.6" y="154.7">C654</text>
<text x="322.3" y="154.7">C653</text>
<text x="339" y="152.4">BLM18</text>
<text x="172.2" y="157.6">D6</text>
<text x="177.9" y="158.6">CAP_VDD_RTC</text>
<text x="218.8" y="158.6">VDDS_RTC</text>
<text x="233.3" y="157.6">D7</text>
<text x="255.5" y="157.1">10uF/6.3V</text>
<text x="272.2" y="157.1">0.1uF/6.3V</text>
<text x="288.9" y="157.1">0.1uF/6.3V</text>
<text x="305.6" y="157.1">0.1uF/6.3V</text>
<text x="322.3" y="157.1">0.1uF/6.3V</text>
<text x="171" y="167.1">D11</text>
<text x="172.2" y="162.3">D9</text>
<text x="177.9" y="163.3">CAP_VDD_SRAM_CORE</text>
<text x="205.2" y="163.3">VDDS_SRAM_CORE_BG</text>
<text x="233.3" y="162.3">E9</text>
<text x="233.3" y="167.1">D10</text>
<text x="356.2" y="163.1">VCC_1V8A</text>
<text x="356.2" y="167.9">VCC_1V8</text>
<text x="177.9" y="168.1">CAP_VDD_SRAM_MPU</text>
<text x="206.9" y="168.1">VDDS_SRAM_MPU_BB</text>
<text x="86" y="176.3">C669</text>
<text x="86" y="178.6">1.0uF/6.3V</text>
<text x="102.7" y="176.3">C668</text>
<text x="102.7" y="178.6">1.0uF/6.3V</text>
<text x="119.4" y="176.3">C667</text>
<text x="119.4" y="178.6">1.0uF/6.3V</text>
<text x="136.1" y="176.3">C666</text>
<text x="136.1" y="178.6">1.0uF/6.3V</text>
<text x="288.9" y="176.3">C659</text>
<text x="288.9" y="178.6">0.1uF/6.3V</text>
<text x="305.6" y="176.3">C658</text>
<text x="305.6" y="178.6">0.1uF/6.3V</text>
<text x="322.3" y="176.3">C657</text>
<text x="322.3" y="178.6">0.1uF/6.3V</text>
<text x="307" y="257.4">Title</text>
<text x="307" y="264.6">Size</text>
<text x="314.5" y="264.6">Document Number</text>
<text x="385.8" y="264.6">Rev</text>
<text x="307" y="271.8">Date:</text>
<text x="317.6" y="271.8">JULY 29, 2018</text>
<text x="354.8" y="271.8">Sheet</text>
<text x="365.3" y="271.8">6</text>
<text x="372.5" y="271.8">of</text>
<text x="379.6" y="271.8">16</text>
</g>
<g font-size="2.2" fill="#0f0">
<text x="100.3" y="123.7">VCC_CPU_ADC</text>
<text x="253.1" y="145.2">VCC_MPU_PLL</text>
<text x="145.6" y="152.4">VCC_CAP1</text>
<text x="145.6" y="157.1">VCC_CAP2</text>
<text x="145.6" y="161.9">VCC_CAP3</text>
<text x="145.6" y="166.7">VCC_CAP4</text>
</g>
<g font-size="1.7" fill="#808080">
<text x="41.3" y="1.8">5</text>
<text x="119.1" y="1.8">4</text>
<text x="197" y="1.8">3</text>
<text x="274.8" y="1.8">2</text>
<text x="352.6" y="1.8">1</text>
<text x=".6" y="37.6">D</text>
<text x="392.2" y="37.6">D</text>
<text x=".6" y="105.1">C</text>
<text x="392.2" y="105.1">C</text>
<text x=".6" y="172.5">B</text>
<text x="392.2" y="172.5">B</text>
<text x=".6" y="240">A</text>
<text x="392.2" y="240">A</text>
<text x="41.3" y="274">5</text>
<text x="119.1" y="274">4</text>
<text x="197" y="274">3</text>
<text x="274.8" y="274">2</text>
<text x="352.6" y="274">1</text>
</g>
</svg>
